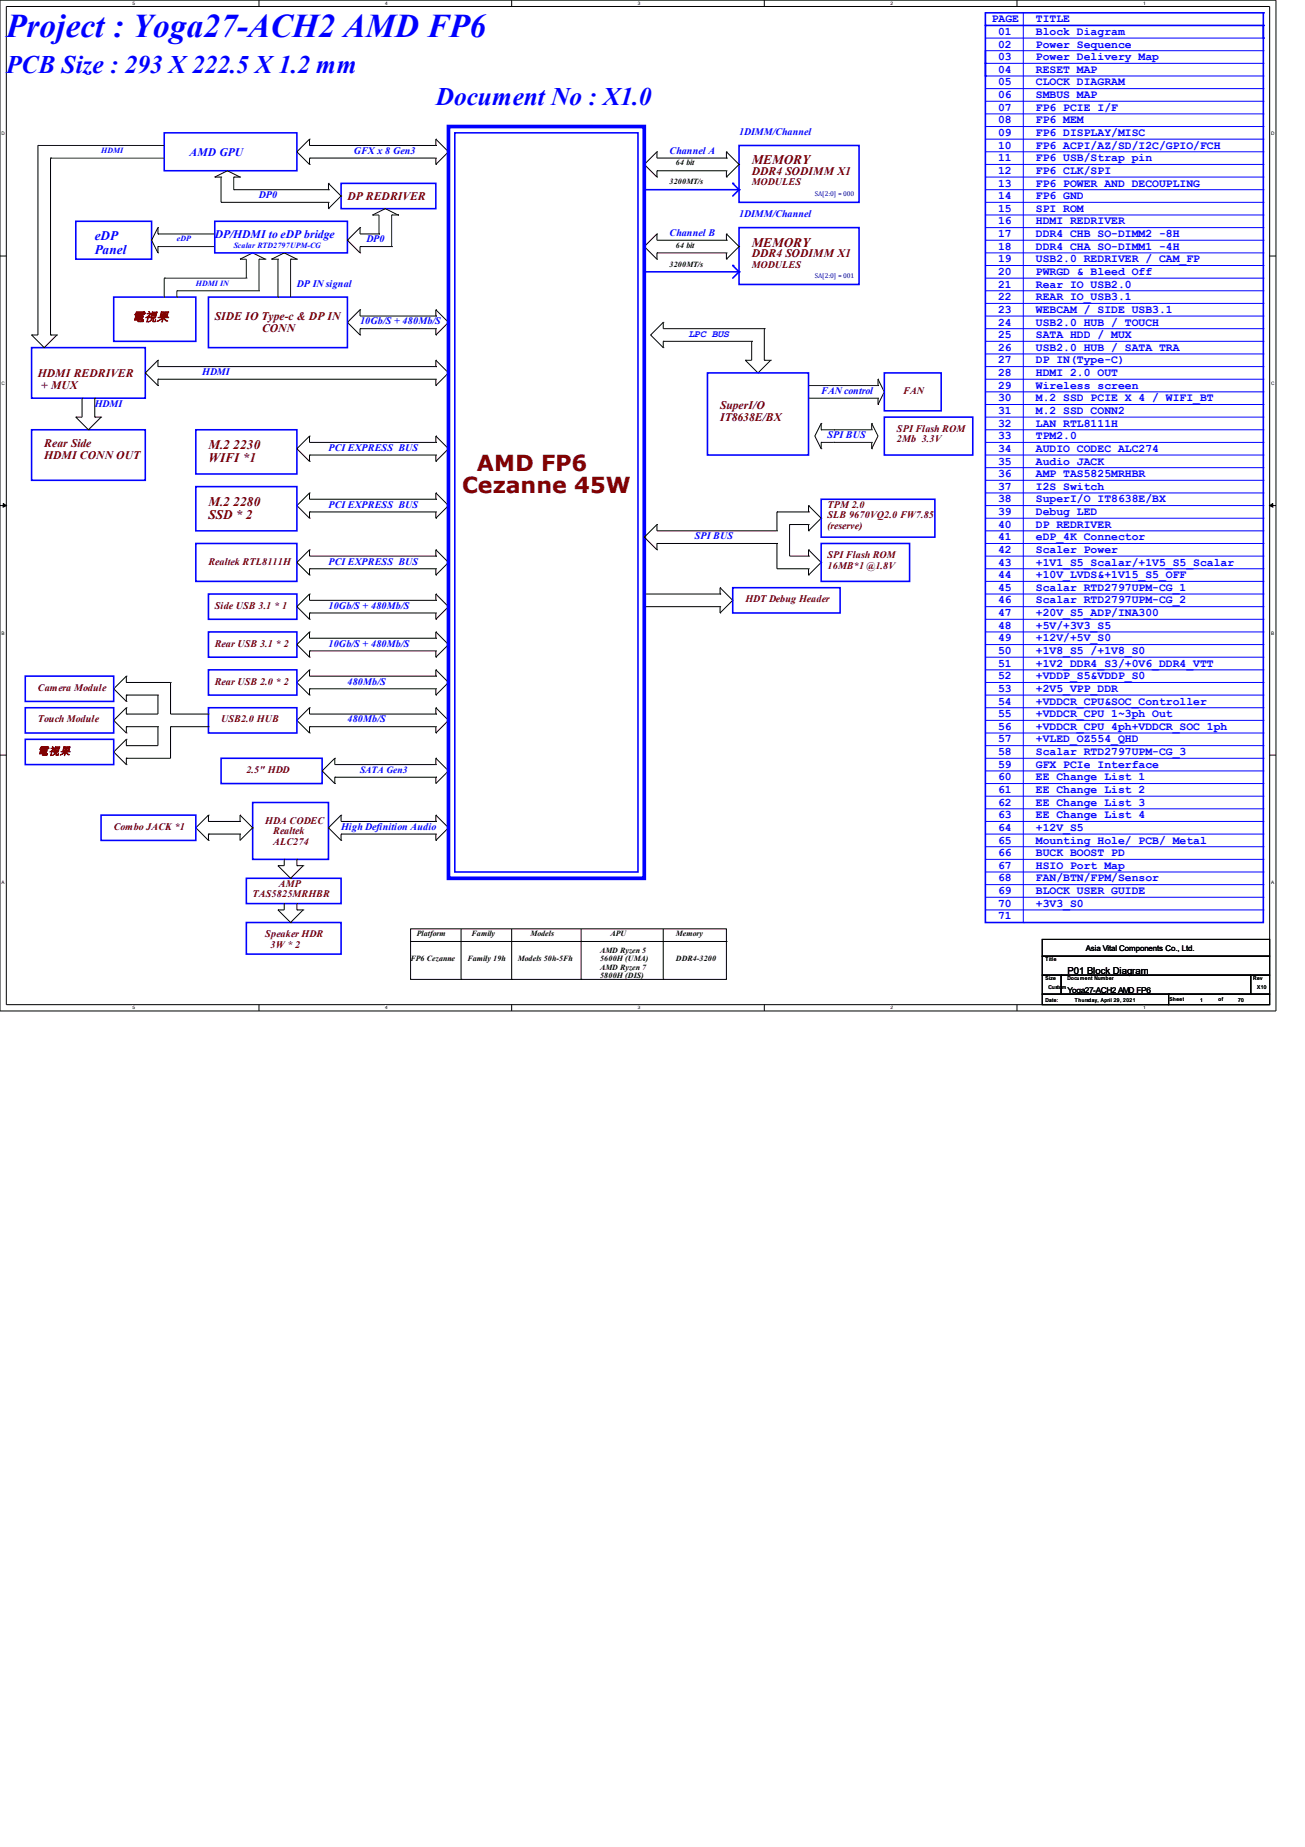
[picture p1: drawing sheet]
<svg xmlns="http://www.w3.org/2000/svg" width="210mm" height="297mm" viewBox="0 0 210 297" stroke-linecap="round" stroke-linejoin="round" font-family="sans-serif">
<path d="M0 0h205.2v162.6h-205.2zM1 1h203.2v160.6h-203.2z" fill="none" stroke="#000" stroke-width=".16"/>
<g fill="#fff">
<path d="M21.3 .1h.3v.8h-.3z"/>
<path d="M21.3 161.7h.3v.7h-.3z"/>
</g>
<path d="M41.7 0v1M41.7 161.6v1" fill="none" stroke="#000" stroke-width=".16"/>
<g fill="#fff">
<path d="M62 .1h.2v.8h-.2z"/>
<path d="M62 161.7h.2v.7h-.2z"/>
</g>
<path d="M82.3 0v1M82.3 161.6v1" fill="none" stroke="#000" stroke-width=".16"/>
<g fill="#fff">
<path d="M102.6 .1h.3v.8h-.3z"/>
<path d="M102.6 161.7h.3v.7h-.3z"/>
</g>
<path d="M122.9 0v1M122.9 161.6v1" fill="none" stroke="#000" stroke-width=".16"/>
<g fill="#fff">
<path d="M143.3 .1h.2v.8h-.2z"/>
<path d="M143.3 161.7h.2v.7h-.2z"/>
</g>
<path d="M163.6 0v1M163.6 161.6v1" fill="none" stroke="#000" stroke-width=".16"/>
<g fill="#fff">
<path d="M183.9 .1h.2v.8h-.2z"/>
<path d="M183.9 161.7h.2v.7h-.2z"/>
<path d="M.3 21.1h.4v.8h-.4z"/>
<path d="M204.5 21.1h.4v.8h-.4z"/>
<path d="M.3 61.2h.4v.8h-.4z"/>
<path d="M204.5 61.2h.4v.8h-.4z"/>
</g>
<path d="M0 41.2h1M204.2 41.2h1" fill="none" stroke="#000" stroke-width=".16"/>
<g fill="#fff">
<path d="M.3 101.4h.3v.7h-.3z"/>
<path d="M204.5 101.4h.3v.7h-.3z"/>
</g>
<path d="M0 81.3h1M204.2 81.3h1" fill="none" stroke="#000" stroke-width=".16"/>
<path d="M.5 81l.5 .3-.5 .3zM204.2 81.3l.5-.3v.6z" fill="#000" stroke="#000" stroke-width=".16"/>
<g fill="#fff">
<path d="M.3 141.5h.3v.8h-.3z"/>
<path d="M204.5 141.5h.3v.8h-.3z"/>
</g>
<g fill="none" stroke="#000" stroke-width=".16">
<path d="M6.1 23.4h.1M6.1 23.4v30.5h-1M8.1 25.4h.1M8.1 25.4v28.5M25.4 36.6h.1M25.4 39.7h.1M25.4 37.6h.1M25.4 36.6v1M25.4 39.7v1M25.4 36.6l-1 2 1 2.1M34.5 28.5h.1M34.5 28.5h1.1"/>
<path d="M34.5 28.5l2.1-1 2 1M35.6 28.5h.1M35.6 32.5h17.2M37.6 28.5h.1M37.6 30.5h15.2M37.6 28.5h1M38.6 28.5h.1M47.8 24.4h.1M47.8 24.4l2 2M49.8 25.4h.1M49.8 26.4h.1M49.8 22.4h.1"/>
<path d="M49.8 22.4v1h20.3M49.8 25.4v1M49.8 22.4l-2 2M49.8 25.4h20.3M52.8 33.6h.1M52.8 30.5h.1M52.8 29.5h.1M52.8 32.5h.1M52.8 29.5v1M52.8 32.5v1.1M52.8 29.5l2.1 2M54.9 31.5l-2.1 2.1"/>
<path d="M54.9 31.5h.1M55.9 38.6h.1M55.9 38.6l2 2.1M57.9 36.6h.1M57.9 39.7h.1M57.9 36.6v1h3.1M57.9 39.7v1M57.9 36.6l-2 2M57.9 39.7h5.1M59.9 34.6l2.1-1 2 1M59.9 34.6h.1M61 37.6h.1"/>
<path d="M63 39.7h.1M64 34.6h.1M70.1 22.4l2 2M70.1 26.4h.1M70.1 23.4h.1M70.1 22.4h.1M70.1 25.4h.1M70.1 22.4v1M70.1 25.4v1M72.1 24.4h.1M72.1 24.4l-2 2M103.6 39.7h.1"/>
<path d="M103.6 26.4h.1M103.6 39.7l2.1 2M103.6 26.4l2.1 2.1M105.7 37.6h.1M105.7 27.5h.1M105.7 24.4h.1M105.7 28.5h.1M105.7 24.4v1h11.1M105.7 37.6l-2.1 2.1M105.7 27.5v1M105.7 37.6v1h11.1M105.7 24.4l-2.1 2"/>
<path d="M105.7 27.5h11.1M116.8 37.6l2.1 2.1M116.8 24.4l2.1 2M116.8 37.6h.1M116.8 38.6h.1M116.8 25.4h.1M116.8 27.5h.1M116.8 28.5h.1M116.8 24.4h.1M116.8 24.4v1M116.8 27.5v1M116.8 37.6v1"/>
<path d="M118.9 39.7h.1M118.9 26.4h.1M118.9 39.7l-2.1 2M118.9 26.4l-2.1 2.1M5.1 53.9h.1M5.1 53.9l2 2M7.1 55.9h.1M8.1 53.9h1M8.1 53.9h.1M9.1 53.9l-2 2M9.1 53.9h.1M23.4 60h.1"/>
<path d="M23.4 60l2 2M25.4 40.7h.1M25.4 57.9h.1M25.4 57.9v1.1h44.7M25.4 57.9l-2 2.1M38.6 41.7l2-1 2.1 1M38.6 41.7h.1M42.7 41.7h.1M43.7 41.7h.1M43.7 41.7h1M43.7 41.7l2-1 2.1 1M44.7 41.7h.1"/>
<path d="M46.7 41.7h.1M46.7 41.7h1.1M47.8 41.7h.1M55.9 51.8h.1M55.9 51.8l2 2.1M57.9 49.8h.1M57.9 52.9h.1M57.9 53.9h.1M57.9 40.7h.1M57.9 49.8v1h12.2M57.9 52.9v1M57.9 49.8l-2 2"/>
<path d="M57.9 52.9h12.2M70.1 57.9l2 2.1M70.1 49.8l2 2M70.1 59h.1M70.1 57.9h.1M70.1 50.8h.1M70.1 49.8h.1M70.1 53.9h.1M70.1 52.9h.1M70.1 49.8v1M70.1 52.9v1M70.1 57.9v1.1"/>
<path d="M72.1 60h.1M72.1 51.8h.1M72.1 60l-2 2M72.1 51.8l-2 2.1M104.6 53.9h.1M104.6 53.9l2.1 2M105.7 41.7h.1M105.7 40.7h.1M105.7 40.7v1M105.7 40.7h11.1M106.7 51.8h.1M106.7 54.9h.1"/>
<path d="M106.7 55.9h.1M106.7 51.8v1.1h16.2M106.7 54.9v1M106.7 51.8l-2.1 2.1M106.7 54.9h14.2M116.8 40.7h.1M116.8 41.7h.1M116.8 40.7v1M119.9 57.9h.1M119.9 57.9l2 2.1M120.9 54.9h.1M120.9 54.9v3h-1"/>
<path d="M121.9 60h.1M122.9 57.9h1.1M122.9 52.9h.1M122.9 57.9h.1M122.9 52.9v5M124 57.9h.1M124 57.9l-2.1 2.1M12.2 67.1h.1M12.2 67.1l2 2M13.2 64h.1M13.2 64v3.1h-1M14.2 69.1h.1"/>
<path d="M15.2 64h.1M15.2 67.1h.1M15.2 64v3.1M15.2 67.1h1.1M16.3 67.1l-2.1 2M16.3 67.1h.1M25.4 62h.1M25.4 61h.1M25.4 61h44.7M25.4 61v1M47.8 72.2h.1M47.8 72.2l2 2"/>
<path d="M49.8 70.1h.1M49.8 73.2h.1M49.8 74.2h.1M49.8 79.3h.1M49.8 70.1v1h20.3M49.8 73.2v1M49.8 79.3v1h20.3M49.8 70.1l-2 2.1M49.8 73.2h20.3M49.8 79.3l-2 2M70.1 70.1l2 2.1M70.1 79.3l2 2"/>
<path d="M70.1 71.1h.1M70.1 73.2h.1M70.1 70.1h.1M70.1 74.2h.1M70.1 62h.1M70.1 61h.1M70.1 79.3h.1M70.1 61v1M70.1 70.1v1M70.1 73.2v1M70.1 79.3v1M72.1 72.2h.1"/>
<path d="M72.1 72.2l-2 2M132.1 68.1l-1 2 1 2.1M132.1 68.1h.1M132.1 71.1h.1M132.1 72.2h.1M132.1 69.1h.1M132.1 68.1v1M132.1 71.1v1.1M140.2 71.1h.1M140.2 72.2h.1M140.2 69.1h.1M140.2 68.1h.1"/>
<path d="M140.2 68.1v1M140.2 71.1v1.1M140.2 68.1l1 2-1 2.1M141.2 64h.1M141.2 65.1h.1M141.2 62h.1M141.2 61h.1M141.2 61v1M141.2 64v1.1M141.2 61l1 2-1 2.1M47.8 81.3h.1M47.8 90.5h.1"/>
<path d="M47.8 97.6h.1M47.8 81.3l2 2M47.8 90.5l2 2M47.8 97.6l2 2M49.8 82.3h.1M49.8 83.3h.1M49.8 88.4h.1M49.8 91.5h.1M49.8 92.5h.1M49.8 95.5h.1M49.8 98.6h.1M49.8 99.6h.1"/>
<path d="M49.8 82.3v1M49.8 88.4v1h20.3M49.8 91.5v1M49.8 95.5v1h20.3M49.8 98.6v1M49.8 82.3h20.3M49.8 88.4l-2 2.1M49.8 91.5h20.3M49.8 95.5l-2 2.1M49.8 98.6h20.3M70.1 88.4l2 2.1M70.1 95.5l2 2.1"/>
<path d="M70.1 80.3h.1M70.1 82.3h.1M70.1 83.3h.1M70.1 89.4h.1M70.1 92.5h.1M70.1 91.5h.1M70.1 88.4h.1M70.1 96.5h.1M70.1 95.5h.1M70.1 99.6h.1M70.1 98.6h.1M70.1 82.3v1"/>
<path d="M70.1 88.4v1M70.1 91.5v1M70.1 95.5v1M70.1 98.6v1M72.1 81.3h.1M72.1 90.5h.1M72.1 97.6h.1M72.1 81.3l-2 2M72.1 90.5l-2 2M72.1 97.6l-2 2M103.6 86.4h.1M103.6 95.5h12.2"/>
<path d="M103.6 97.6h12.2M103.6 86.4l2.1 2M105.7 84.4h.1M105.7 88.4h.1M105.7 87.4h.1M105.7 84.4v1h19.3M105.7 87.4v1M105.7 84.4l-2.1 2M105.7 87.4h19.3M115.8 94.5l2.1 2M115.8 95.5h.1M115.8 94.5h.1"/>
<path d="M115.8 98.6h.1M115.8 97.6h.1M115.8 94.5v1M115.8 97.6v1M117.9 96.5h.1M117.9 96.5l-2.1 2.1M125 87.4h.1M125 85.4h.1M125 82.3h.1M125 82.3h5M125 87.4v4.1h5M125 82.3v3.1"/>
<path d="M127 84.4h.1M127 84.4v5h3M127 84.4h3M130 81.3l2.1 2M130 88.4l2.1 2.1M130 82.3h.1M130 85.4h.1M130 81.3h.1M130 84.4h.1M130 89.4h.1M130 88.4h.1M130 92.5h.1"/>
<path d="M130 91.5h.1M130 81.3v1M130 84.4v1M130 88.4v1M130 91.5v1M132.1 83.3h.1M132.1 90.5h.1M132.1 83.3l-2.1 2.1M132.1 90.5l-2.1 2M18.3 110.8h.1M18.3 115.9h.1M18.3 110.8l2 2"/>
<path d="M18.3 115.9l2 2M20.3 112.8h.1M20.3 119.9h.1M20.3 111.8h.1M20.3 109.8h.1M20.3 108.7h.1M20.3 118.9h.1M20.3 116.9h.1M20.3 114.8h.1M20.3 117.9h.1M20.3 113.8h.1M20.3 108.7l-2 2.1"/>
<path d="M20.3 118.9l-2 2M20.3 108.7v1.1M20.3 111.8v1M20.3 113.8v1M20.3 116.9v1M20.3 118.9v1M20.3 113.8l-2 2.1M20.3 116.9h5.1M20.3 111.8h5.1M20.3 109.8h7.1M25.4 111.8h.1M25.4 116.9h.1"/>
<path d="M25.4 111.8v3h-5.1M25.4 116.9v3h-5.1M27.4 109.8h.1M27.4 116.9h.1M27.4 109.8v5h6.1M27.4 116.9h6.1M27.4 116.9v5h-7.1M33.5 114.8h.1M33.5 116.9h.1M47.8 103.7h.1M47.8 115.9h.1M47.8 109.8h.1"/>
<path d="M47.8 103.7l2 2M47.8 115.9l2 2M47.8 109.8l2 2M49.8 101.6h.1M49.8 104.7h.1M49.8 105.7h.1M49.8 113.8h.1M49.8 116.9h.1M49.8 117.9h.1M49.8 107.7h.1M49.8 110.8h.1M49.8 111.8h.1"/>
<path d="M49.8 101.6v1h20.3M49.8 104.7v1M49.8 107.7v1h20.3M49.8 110.8v1M49.8 113.8v1h20.3M49.8 116.9v1M49.8 101.6l-2 2.1M49.8 104.7h20.3M49.8 116.9h20.3M49.8 113.8l-2 2.1M49.8 110.8h20.3M49.8 107.7l-2 2.1"/>
<path d="M70.1 101.6l2 2.1M70.1 113.8l2 2.1M70.1 107.7l2 2.1M70.1 102.6h.1M70.1 101.6h.1M70.1 105.7h.1M70.1 104.7h.1M70.1 114.8h.1M70.1 113.8h.1M70.1 117.9h.1M70.1 116.9h.1M70.1 108.7h.1"/>
<path d="M70.1 107.7h.1M70.1 111.8h.1M70.1 110.8h.1M70.1 101.6v1M70.1 104.7v1M70.1 107.7v1M70.1 110.8v1M70.1 113.8v1M70.1 116.9v1M72.1 103.7h.1M72.1 115.9h.1M72.1 109.8h.1"/>
<path d="M72.1 103.7l-2 2M72.1 115.9l-2 2M72.1 109.8l-2 2M0 121.4h1M18.3 120.9h.1M18.3 120.9l2 2.1M20.3 121.9h.1M20.3 123h.1M20.3 121.9v1.1M31.5 133.1h.1M31.5 133.1l2 2.1M33.5 131.1h.1"/>
<path d="M33.5 134.1h.1M33.5 132.1h.1M33.5 135.2h.1M33.5 131.1v1M33.5 134.1v1.1M33.5 131.1l-2 2M33.5 132.1h5.1M33.5 134.1h5.1M38.6 131.1l2 2M38.6 131.1h.1M38.6 132.1h.1M38.6 134.1h.1"/>
<path d="M38.6 131.1v1M40.6 133.1h.1M40.6 133.1l-2 2.1v-1.1M44.7 139.2h.1M44.7 139.2l2 2.1M45.7 138.2h.1M45.7 138.2v1h-1M47.8 138.2h.1M47.8 139.2h.1M47.8 138.2v1M47.8 139.2h1M48.8 139.2l-2.1 2.1"/>
<path d="M48.8 139.2h.1M51.8 124h.1M51.8 124l2 2M52.8 133.1h.1M52.8 133.1l2.1 2.1M53.8 126h.1M53.8 125h.1M53.8 121.9h.1M53.8 121.9l-2 2.1M53.8 125h16.3M53.8 121.9v1.1h16.3M53.8 125v1"/>
<path d="M54.9 135.2h.1M54.9 131.1h.1M54.9 134.1h.1M54.9 131.1v1h15.2M54.9 131.1l-2.1 2M54.9 134.1v1.1M54.9 134.1h15.2M70.1 131.1l2 2M70.1 121.9l2 2.1M70.1 132.1h.1M70.1 135.2h.1M70.1 134.1h.1"/>
<path d="M70.1 131.1h.1M70.1 125h.1M70.1 121.9h.1M70.1 123h.1M70.1 121.9v1.1M70.1 131.1v1M70.1 134.1v1.1M72.1 133.1h.1M72.1 124h.1M72.1 124l-2 2v-1M72.1 133.1l-2 2.1M204.2 121.4h1"/>
<path d="M44.7 146.3h.1M44.7 146.3l2 2.1M45.7 145.3h.1M45.7 145.3v1h-1M46.7 141.3h.1M46.7 148.4h.1M47.8 145.3h.1M47.8 146.3h.1M47.8 145.3v1M47.8 146.3h1M48.8 146.3l-2.1 2.1M48.8 146.3h.1"/>
<path d="M66 151.4h50.8M66 149.4h50.8v8.1h-50.8zM74.2 157.5h.1M74.2 149.4v8.1M82.3 157.5h.1M82.3 149.4v8.1M93.5 157.5h.1M93.5 149.4v8.1M106.7 157.5h.1M106.7 149.4v8.1M116.8 151.4h.1M167.6 159.9h20.4v1.7h-20.4z"/>
<path d="M167.6 156.8h3.1v3.1h-3.1zM167.6 151.1h36.6v2.7h-36.6zM167.6 153.8h36.6v3h-36.6zM170.7 156.8h30.5v3.1h-30.5zM188 159.9h16.2v1.7h-16.2zM201.2 156.8h3v3.1h-3z"/>
</g>
<g fill="none" stroke="#00f" stroke-width=".16">
<path d="M158.5 14.3h44.7M158.5 10.2h44.7M158.5 8.2h44.7M158.5 12.2h44.7M158.5 4.1h44.7M158.5 16.3h44.7M158.5 18.3h44.7M158.5 6.1h44.7M164.6 2.1v146.3M203.2 14.3h.1M203.2 10.2h.1M203.2 8.2h.1"/>
<path d="M203.2 12.2h.1M203.2 4.1h.1M203.2 16.3h.1M203.2 18.3h.1M203.2 6.1h.1M158.5 22.4h44.7M158.5 20.3h44.7M158.5 28.5h44.7M158.5 32.5h44.7M158.5 36.6h44.7M158.5 24.4h44.7M158.5 38.6h44.7"/>
<path d="M158.5 26.4h44.7M158.5 30.5h44.7M158.5 34.6h44.7M203.2 22.4h.1M203.2 20.3h.1M203.2 28.5h.1M203.2 32.5h.1M203.2 36.6h.1M203.2 24.4h.1M203.2 38.6h.1M203.2 26.4h.1M203.2 30.5h.1"/>
<path d="M203.2 34.6h.1M158.5 40.7h44.7M158.5 44.7h44.7M158.5 48.8h44.7M158.5 46.8h44.7M158.5 50.8h44.7M158.5 52.9h44.7M158.5 54.9h44.7M158.5 42.7h44.7M158.5 56.9h44.7M158.5 59h44.7M203.2 40.7h.1"/>
<path d="M203.2 44.7h.1M203.2 48.8h.1M203.2 46.8h.1M203.2 50.8h.1M203.2 52.9h.1M203.2 54.9h.1M203.2 42.7h.1M203.2 56.9h.1M203.2 59h.1M158.5 75.2h44.7M158.5 77.2h44.7M158.5 63h44.7"/>
<path d="M158.5 67.1h44.7M158.5 65.1h44.7M158.5 69.1h44.7M158.5 71.1h44.7M158.5 73.2h44.7M158.5 61h44.7M158.5 79.3h44.7M203.2 75.2h.1M203.2 77.2h.1M203.2 63h.1M203.2 67.1h.1M203.2 65.1h.1"/>
<path d="M203.2 69.1h.1M203.2 71.1h.1M203.2 73.2h.1M203.2 61h.1M203.2 79.3h.1M158.5 83.3h44.7M158.5 87.4h44.7M158.5 93.5h44.7M158.5 95.5h44.7M158.5 81.3h44.7M158.5 85.4h44.7M158.5 89.4h44.7"/>
<path d="M158.5 91.5h44.7M158.5 97.6h44.7M158.5 99.6h44.7M203.2 83.3h.1M203.2 87.4h.1M203.2 93.5h.1M203.2 95.5h.1M203.2 81.3h.1M203.2 85.4h.1M203.2 89.4h.1M203.2 91.5h.1M203.2 97.6h.1"/>
<path d="M203.2 99.6h.1M158.5 117.9h44.7M158.5 119.9h44.7M158.5 115.9h44.7M158.5 109.8h44.7M158.5 111.8h44.7M158.5 113.8h44.7M158.5 101.6h44.7M158.5 103.7h44.7M158.5 105.7h44.7M158.5 107.7h44.7M203.2 117.9h.1"/>
<path d="M203.2 119.9h.1M203.2 115.9h.1M203.2 109.8h.1M203.2 111.8h.1M203.2 113.8h.1M203.2 101.6h.1M203.2 103.7h.1M203.2 105.7h.1M203.2 107.7h.1M158.5 124h44.7M158.5 121.9h44.7M158.5 126h44.7"/>
<path d="M158.5 130.1h44.7M158.5 132.1h44.7M158.5 134.1h44.7M158.5 136.2h44.7M158.5 138.2h44.7M158.5 128h44.7M203.2 124h.1M203.2 121.9h.1M203.2 126h.1M203.2 130.1h.1M203.2 132.1h.1M203.2 134.1h.1"/>
<path d="M203.2 136.2h.1M203.2 138.2h.1M203.2 128h.1M158.5 140.2h44.7M158.5 142.3h44.7M158.5 144.3h44.7M158.5 146.3h44.7M164.6 148.4h.1M203.2 140.2h.1M203.2 142.3h.1M203.2 144.3h.1M203.2 146.3h.1"/>
</g>
<g fill="none" stroke="#00f" stroke-width=".25">
<path d="M158.5 4.1h44.7v144.3h-44.7zM158.5 10.2h.1M158.5 12.2h.1M158.5 4.1h.1M158.5 8.2v4M203.2 4.1h.1M203.2 2.1h.1M203.2 6.1h.1M203.2 2.1v4M203.2 2.1h-44.7v2M12.2 35.6h12.2v6.1h-12.2zM26.4 21.4h21.4v6.1h-21.4z"/>
<path d="M34.5 35.6h21.4v5.1h-21.4zM54.9 29.5h15.2v4.1h-15.2zM73.2 21.4h29.4v118.8h-29.4zM103.6 30.5h15.3M103.6 30.5h.1M117.9 29.5h.1M117.9 29.5l1 1M118.9 30.5l-1 1M118.9 23.4h19.3v9.1h-19.3zM118.9 36.6h19.3v9.1h-19.3zM118.9 30.5h.1M5.1 55.9h18.3v8.1h-18.3z"/>
<path d="M18.3 47.8h13.2v7.1h-13.2zM33.5 47.8h22.4v8.1h-22.4zM103.6 43.7h15.3M103.6 43.7h.1M113.8 60h16.2v13.2h-16.2zM117.9 42.7h.1M117.9 42.7l1 1M118.9 43.7l-1 1M118.9 43.7h.1M142.2 60h9.2v6.1h-9.2zM5.1 69.1h18.3v8.1h-18.3zM31.5 69.1h16.3v7.1h-16.3z"/>
<path d="M31.5 78.3h16.3v7.1h-16.3zM142.2 67.1h14.3v6.1h-14.3zM31.5 87.4h16.3v6.1h-16.3zM33.5 95.5h14.3v4.1h-14.3zM117.9 94.5h17.2v4.1h-17.2zM132.1 80.3h18.3v6.1h-18.3zM132.1 87.4h14.2v6.1h-14.2zM4.1 108.7h14.2v4.1h-14.2zM4.1 118.9h14.2v4.1h-14.2zM4.1 113.8h14.2v4.1h-14.2zM33.5 101.6h14.3v4.1h-14.3zM33.5 107.7h14.3v4.1h-14.3z"/>
<path d="M33.5 113.8h14.3v4.1h-14.3zM16.3 131.1h15.2v4.1h-15.2zM35.6 121.9h16.2v4.1h-16.2zM40.6 129.1h12.2v9.1h-12.2zM39.6 148.4h15.3v5h-15.3zM39.6 141.3h15.3v4h-15.3z"/>
</g>
<g fill="none" stroke="#004000" stroke-width=".16">
<path d="M6.1 23.4h20.3M6.1 23.4h.1M8.1 25.4h18.3M8.1 25.4h.1M25.4 37.6h9.1M25.4 39.7h9.1M25.4 37.6h.1M25.4 39.7h.1M35.6 32.5h.1M35.6 28.5v4M37.6 30.5h.1M37.6 28.5v2"/>
<path d="M59.9 34.6h.1M59.9 34.6h1.1v3M61 37.6h.1M63 39.7h.1M63 34.6h.1M63 34.6v5.1M63 34.6h1M64 34.6h.1M26.4 47.8h.1M26.4 44.7h.1M26.4 44.7v3.1M26.4 44.7h13.2"/>
<path d="M28.4 47.8h.1M28.4 46.8h.1M28.4 46.8v1M28.4 46.8h13.3M38.6 41.7h1v3M38.6 41.7h.1M39.6 44.7h.1M41.7 41.7h1M41.7 46.8h.1M41.7 41.7h.1M41.7 41.7v5.1M44.7 47.8h.1"/>
<path d="M44.7 41.7v6.1M46.7 47.8h.1M46.7 41.7v6.1M130 62h11.2M130 64h11.2M130 62h.1M130 64h.1M132.1 71.1h8.1M132.1 69.1h8.1M134.1 71.1h.1M134.1 69.1h.1"/>
</g>
<path d="M72.1 20.3h31.5v121h-31.5z" fill="none" stroke="#00f" stroke-width=".59"/>
<text font-size="5.3" fill="#00f" x="1" y="5.9">Project : Yoga27-ACH2 AMD FP6</text>
<g font-size="4.1" fill="#00f">
<text x="1" y="11.8">PCB Size : 293 X 222.5 X 1.2 mm</text>
<text x="70.1" y="16.9">Document No : X1.0</text>
</g>
<g font-size="3.6" fill="#800000">
<text x="76.7" y="75.8">AMD FP6</text>
<text x="74.3" y="79.4">Cezanne 45W</text>
</g>
<g font-size="2.1" fill="#800000">
<text x="120.9" y="26.4">MEMORY</text>
<text x="120.9" y="39.7">MEMORY</text>
<text x="33.5" y="72.2">M.2 2230</text>
<text x="33.5" y="74.4">WIFI *1</text>
<text x="33.5" y="81.3">M.2 2280</text>
<text x="33.5" y="83.5">SSD * 2</text>
</g>
<g font-size="2.1" fill="#00f">
<text x="15.2" y="38.6">eDP</text>
<text x="15.2" y="40.8">Panel</text>
</g>
<g font-size="1.9" fill="#00f">
<text x="159.5" y="3.6">PAGE</text>
<text x="160.5" y="5.6">01</text>
<text x="166.6" y="3.6">TITLE</text>
<text x="166.6" y="5.6">Block Diagram</text>
<text x="160.5" y="9.7">03</text>
<text x="160.5" y="7.6">02</text>
<text x="160.5" y="11.7">04</text>
<text x="166.6" y="7.6">Power Sequence</text>
<text x="166.6" y="9.7">Power Delivery Map</text>
<text x="166.6" y="11.7">RESET MAP</text>
<text x="160.5" y="17.8">07</text>
<text x="160.5" y="13.7">05</text>
<text x="160.5" y="15.8">06</text>
<text x="166.6" y="17.8">FP6 PCIE I/F</text>
<text x="166.6" y="13.7">CLOCK DIAGRAM</text>
<text x="166.6" y="15.8">SMBUS MAP</text>
<text x="160.5" y="19.8">08</text>
<text x="160.5" y="21.9">09</text>
<text x="160.5" y="23.9">10</text>
<text x="166.6" y="19.8">FP6 MEM</text>
<text x="166.6" y="23.9">FP6 ACPI/AZ/SD/I2C/GPIO/FCH</text>
<text x="166.6" y="21.9">FP6 DISPLAY/MISC</text>
<text x="30.5" y="25.1">AMD GPU</text>
<text x="160.5" y="28">12</text>
<text x="160.5" y="25.9">11</text>
<text x="166.6" y="28">FP6 CLK/SPI</text>
<text x="166.6" y="25.9">FP6 USB/Strap pin</text>
<text x="160.5" y="32">14</text>
<text x="160.5" y="30">13</text>
<text x="160.5" y="34.1">15</text>
<text x="166.6" y="32">FP6 GND</text>
<text x="166.6" y="30">FP6 POWER AND DECOUPLING</text>
<text x="166.6" y="34.1">SPI ROM</text>
<text x="34.5" y="38.3">DP/HDMI to eDP bridge</text>
<text x="160.5" y="40.2">18</text>
<text x="160.5" y="38.1">17</text>
<text x="160.5" y="36.1">16</text>
<text x="166.6" y="36.1">HDMI REDRIVER</text>
<text x="166.6" y="38.1">DDR4 CHB SO-DIMM2 -8H</text>
<text x="166.6" y="40.2">DDR4 CHA SO-DIMM1 -4H</text>
<text x="160.5" y="46.3">21</text>
<text x="160.5" y="42.2">19</text>
<text x="160.5" y="44.2">20</text>
<text x="166.6" y="42.2">USB2.0 REDRIVER / CAM_FP</text>
<text x="166.6" y="44.2">PWRGD &amp; Bleed Off</text>
<text x="166.6" y="46.3">Rear IO USB2.0</text>
<text x="160.5" y="52.4">24</text>
<text x="160.5" y="50.3">23</text>
<text x="160.5" y="48.3">22</text>
<text x="166.6" y="48.3">REAR IO_USB3.1</text>
<text x="166.6" y="50.3">WEBCAM / SIDE USB3.1</text>
<text x="166.6" y="52.4">USB2.0 HUB / TOUCH</text>
<text x="160.5" y="54.4">25</text>
<text x="160.5" y="58.4">27</text>
<text x="160.5" y="56.4">26</text>
<text x="166.6" y="54.4">SATA HDD / MUX</text>
<text x="166.6" y="56.4">USB2.0 HUB / SATA TRA</text>
<text x="166.6" y="58.4">DP IN(Type-C)</text>
<text x="160.5" y="60.5">28</text>
<text x="160.5" y="62.5">29</text>
<text x="160.5" y="64.5">30</text>
<text x="166.6" y="60.5">HDMI 2.0 OUT</text>
<text x="166.6" y="62.5">Wireless screen</text>
<text x="166.6" y="64.5">M.2 SSD PCIE X 4 / WIFI_BT</text>
<text x="160.5" y="68.6">32</text>
<text x="160.5" y="66.6">31</text>
<text x="160.5" y="70.6">33</text>
<text x="166.6" y="66.6">M.2 SSD CONN2</text>
<text x="166.6" y="68.6">LAN RTL8111H</text>
<text x="166.6" y="70.6">TPM2.0</text>
<text x="160.5" y="74.7">35</text>
<text x="160.5" y="76.7">36</text>
<text x="160.5" y="72.7">34</text>
<text x="166.6" y="72.7">AUDIO CODEC ALC274</text>
<text x="166.6" y="74.7">Audio JACK</text>
<text x="166.6" y="76.7">AMP TAS5825MRHBR</text>
<text x="160.5" y="82.8">39</text>
<text x="160.5" y="78.8">37</text>
<text x="160.5" y="80.8">38</text>
<text x="166.6" y="78.8">I2S Switch</text>
<text x="166.6" y="80.8">SuperI/O IT8638E/BX</text>
<text x="166.6" y="82.8">Debug LED</text>
<text x="160.5" y="86.9">41</text>
<text x="160.5" y="84.9">40</text>
<text x="160.5" y="88.9">42</text>
<text x="166.6" y="84.9">DP REDRIVER</text>
<text x="166.6" y="86.9">eDP_4K Connector</text>
<text x="166.6" y="88.9">Scaler Power</text>
<text x="160.5" y="93">44</text>
<text x="160.5" y="91">43</text>
<text x="160.5" y="95">45</text>
<text x="166.6" y="91">+1V1_S5_Scalar/+1V5_S5_Scalar</text>
<text x="166.6" y="93">+10V_LVDS&amp;+1V15_S5_OFF</text>
<text x="166.6" y="95">Scalar RTD2797UPM-CG_1</text>
<text x="160.5" y="101.1">48</text>
<text x="160.5" y="99.1">47</text>
<text x="160.5" y="97.1">46</text>
<text x="166.6" y="97.1">Scalar RTD2797UPM-CG_2</text>
<text x="166.6" y="99.1">+20V_S5_ADP/INA300</text>
<text x="166.6" y="101.1">+5V/+3V3_S5</text>
<text x="160.5" y="107.2">51</text>
<text x="160.5" y="105.2">50</text>
<text x="160.5" y="103.2">49</text>
<text x="166.6" y="103.2">+12V/+5V_S0</text>
<text x="166.6" y="105.2">+1V8_S5 /+1V8_S0</text>
<text x="166.6" y="107.2">+1V2_DDR4_S3/+0V6_DDR4_VTT</text>
<text x="160.5" y="113.3">54</text>
<text x="160.5" y="109.2">52</text>
<text x="160.5" y="111.3">53</text>
<text x="166.6" y="109.2">+VDDP_S5&amp;VDDP_S0</text>
<text x="166.6" y="111.3">+2V5_VPP_DDR</text>
<text x="166.6" y="113.3">+VDDCR_CPU&amp;SOC_Controller</text>
<text x="160.5" y="119.4">57</text>
<text x="160.5" y="117.4">56</text>
<text x="160.5" y="115.3">55</text>
<text x="166.6" y="115.3">+VDDCR_CPU 1~3ph Out</text>
<text x="166.6" y="117.4">+VDDCR_CPU 4ph+VDDCR_SOC 1ph</text>
<text x="166.6" y="119.4">+VLED_OZ554_QHD</text>
<text x="160.5" y="121.4">58</text>
<text x="160.5" y="123.5">59</text>
<text x="160.5" y="125.5">60</text>
<text x="166.6" y="121.4">Scalar RTD2797UPM-CG_3</text>
<text x="166.6" y="123.5">GFX PCIe Interface</text>
<text x="166.6" y="125.5">EE Change List 1</text>
<text x="160.5" y="127.5">61</text>
<text x="160.5" y="129.6">62</text>
<text x="160.5" y="131.6">63</text>
<text x="166.6" y="129.6">EE Change List 3</text>
<text x="166.6" y="127.5">EE Change List 2</text>
<text x="166.6" y="131.6">EE Change List 4</text>
<text x="160.5" y="133.6">64</text>
<text x="160.5" y="135.7">65</text>
<text x="160.5" y="137.7">66</text>
<text x="166.6" y="133.6">+12V_S5</text>
<text x="166.6" y="135.7">Mounting Hole/ PCB/ Metal</text>
<text x="166.6" y="137.7">BUCK BOOST PD</text>
<text x="160.5" y="139.7">67</text>
<text x="160.5" y="141.8">68</text>
<text x="160.5" y="143.8">69</text>
<text x="166.6" y="139.7">HSIO Port Map</text>
<text x="166.6" y="141.8">FAN/BTN/FPM/Sensor</text>
<text x="166.6" y="143.8">BLOCK USER GUIDE</text>
<text x="160.5" y="145.8">70</text>
<text x="160.5" y="147.9">71</text>
<text x="166.6" y="145.8">+3V3_S0</text>
</g>
<g font-size="1.9" fill="#800000">
<text x="120.9" y="28.1">DDR4 SODIMM X1</text>
<text x="55.9" y="32.2">DP REDRIVER</text>
<text x="120.9" y="41.3">DDR4 SODIMM X1</text>
<text x="21.3" y="51.5">電視果</text>
<text x="34.5" y="51.5">SIDE IO Type-c &amp; DP IN</text>
<text x="42.1" y="53.5">CONN</text>
<text x="6.1" y="60.6">HDMI REDRIVER</text>
<text x="6.6" y="62.6">+ MUX</text>
<text x="115.8" y="65.7">SuperI/O</text>
<text x="7.1" y="71.8">Rear Side</text>
<text x="115.8" y="67.7">IT8638E/BX</text>
<text x="7.1" y="73.8">HDMI CONN OUT</text>
</g>
<text font-size="1.7" fill="#800000" x="6.1" y="121.3">電視果</text>
<g font-size="1.6" fill="#00f">
<text x="118.9" y="21.7">1DIMM/Channel</text>
<text x="56.9" y="24.8">GFX x 8 Gen3</text>
<text x="107.7" y="24.8">Channel A</text>
<text x="41.7" y="31.9">DP0</text>
<text x="118.9" y="34.9">1DIMM/Channel</text>
<text x="58.9" y="39">DP0</text>
<text x="107.7" y="38">Channel B</text>
<text x="47.8" y="46.1">DP IN signal</text>
<text x="57.9" y="52.2">10Gb/S + 480Mb/S</text>
<text x="110.7" y="54.2">LPC BUS</text>
<text x="15.2" y="65.4">HDMI</text>
<text x="32.5" y="60.3">HDMI</text>
<text x="132.1" y="63.4">FAN control</text>
<text x="133.1" y="70.5">SPI BUS</text>
<text x="52.8" y="72.5">PCI EXPRESS BUS</text>
<text x="52.8" y="81.6">PCI EXPRESS BUS</text>
<text x="111.8" y="86.7">SPI BUS</text>
<text x="52.8" y="90.8">PCI EXPRESS BUS</text>
<text x="52.8" y="97.9">10Gb/S + 480Mb/S</text>
<text x="52.8" y="104">10Gb/S + 480Mb/S</text>
<text x="55.9" y="110.1">480Mb/S</text>
<text x="55.9" y="116.2">480Mb/S</text>
<text x="54.9" y="133.5">High Definition Audio</text>
</g>
<g font-size="1.6" fill="#800000">
<text x="120.9" y="29.8">MODULES</text>
<text x="120.9" y="43">MODULES</text>
<text x="145.3" y="63.4">FAN</text>
<text x="144.3" y="69.5">SPI Flash ROM</text>
<text x="144.3" y="71.1">2Mb 3.3V</text>
<text x="133.1" y="81.6">TPM 2.0</text>
<text x="133.1" y="83.3">SLB 9670VQ2.0 FW7.85</text>
<text x="133.1" y="85">(reserve)</text>
<text x="133.1" y="89.8">SPI Flash ROM</text>
<text x="33.5" y="90.8">Realtek RTL8111H</text>
<text x="133.1" y="91.5">16MB*1 @1.8V</text>
<text x="34.5" y="97.9">Side USB 3.1 * 1</text>
<text x="119.9" y="96.9">HDT Debug Header</text>
<text x="34.5" y="104">Rear USB 3.1 * 2</text>
<text x="6.1" y="111.1">Camera Module</text>
<text x="34.5" y="110.1">Rear USB 2.0 * 2</text>
<text x="6.1" y="116.2">Touch Module</text>
<text x="35.6" y="116.2">USB2.0 HUB</text>
<text x="39.6" y="124.3">2.5&quot; HDD</text>
<text x="18.3" y="133.5">Combo JACK *1</text>
<text x="42.7" y="132.4">HDA CODEC</text>
<text x="43.9" y="134.1">Realtek</text>
<text x="43.9" y="135.8">ALC274</text>
<text x="44.9" y="142.6">AMP</text>
<text x="40.6" y="144.3">TAS5825MRHBR</text>
<text x="42.7" y="150.7">Speaker HDR</text>
<text x="43.5" y="152.4">3W * 2</text>
</g>
<text font-size="1.5" fill="#00f" x="57.9" y="124.3">SATA Gen3</text>
<text font-size="1.5" x="171.7" y="156.6">P01 Block Diagram</text>
<g font-size="1.3" fill="#00f">
<text x="16.3" y="24.6">HDMI</text>
<text x="28.4" y="38.8">eDP</text>
<text x="37.6" y="39.8">Scalar RTD2797UPM-CG</text>
<text x="31.5" y="45.9">HDMI IN</text>
</g>
<g font-size="1.3">
<text x="107.7" y="29.7">3200MT/s</text>
<text x="108.7" y="26.6">64 bit</text>
<text x="108.7" y="39.8">64 bit</text>
<text x="107.7" y="42.9">3200MT/s</text>
<text x="66" y="154.6">FP6 Cezanne</text>
<text x="67.1" y="150.6">Platform</text>
<text x="75.2" y="154.6">Family 19h</text>
<text x="75.9" y="150.6">Family</text>
<text x="83.3" y="154.6">Models 50h-5Fh</text>
<text x="85.3" y="150.6">Models</text>
<text x="96.5" y="153.3">AMD Ryzen 5</text>
<text x="96.5" y="154.6">5600H (UMA)</text>
<text x="96.5" y="156">AMD Ryzen 7</text>
<text x="98.2" y="150.6">APU</text>
<text x="108.7" y="150.6">Memory</text>
<text x="108.7" y="154.6">DDR4-3200</text>
<text x="174.7" y="153">Asia Vital Components Co., Ltd.</text>
<text x="96.5" y="157.3">5800H (DIS)</text>
<text x="171.7" y="159.6">Yoga27-ACH2 AMD FP6</text>
</g>
<g font-size="1.1" fill="#0000a0">
<text x="131.1" y="31.5">SA[2:0] = 000</text>
<text x="131.1" y="44.7">SA[2:0] = 001</text>
</g>
<g font-size=".8">
<text x="21.3" y=".8">5</text>
<text x="62" y=".8">4</text>
<text x="102.6" y=".8">3</text>
<text x="143.3" y=".8">2</text>
<text x="183.9" y=".8">1</text>
<text x=".3" y="21.8">D</text>
<text x="204.5" y="21.8">D</text>
<text x=".3" y="61.9">C</text>
<text x="204.5" y="61.9">C</text>
<text x=".3" y="102.1">B</text>
<text x="204.5" y="102.1">B</text>
<text x=".3" y="142.2">A</text>
<text x="204.5" y="142.2">A</text>
<text x="168.1" y="154.6">Title</text>
<text x="168.1" y="157.7">Size</text>
<text x="168.1" y="161.1">Date:</text>
<text x="168.7" y="159">Custom</text>
<text x="171.7" y="157.7">Document Number</text>
<text x="172.9" y="161.1">Thursday, April 29, 2021</text>
<text x="188.1" y="161">Sheet</text>
<text x="193" y="161.1">1</text>
<text x="196" y="161">of</text>
<text x="199.1" y="161.1">70</text>
<text x="201.6" y="157.7">Rev</text>
<text x="202.2" y="159">X10</text>
<text x="21.3" y="162.3">5</text>
<text x="62" y="162.3">4</text>
<text x="102.6" y="162.3">3</text>
<text x="143.3" y="162.3">2</text>
<text x="183.9" y="162.3">1</text>
</g>
</svg>
